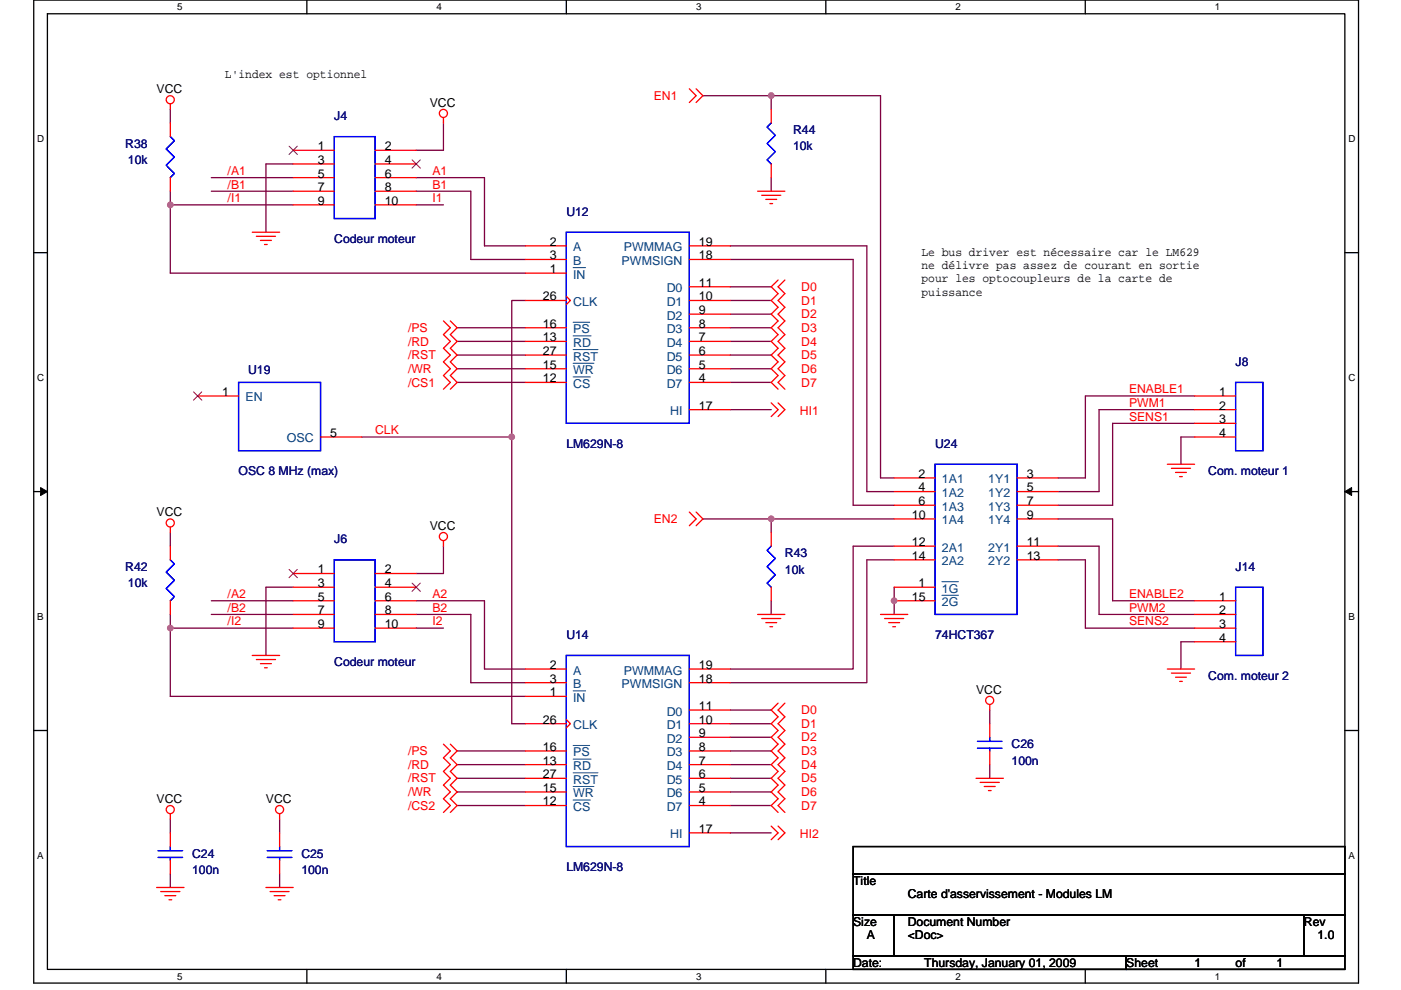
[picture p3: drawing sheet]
<svg xmlns="http://www.w3.org/2000/svg" width="297mm" height="210mm" viewBox="0 0 297 210" stroke-linecap="round" stroke-linejoin="round" font-family="sans-serif">
<path d="M7.2 0h280.8v208.5h-280.8zM10.1 2.9h275v202.7h-275z" fill="none" stroke="#000" stroke-width=".28"/>
<g fill="#fff">
<path d="M37.5 .3h1.2v2.3h-1.2z"/>
<path d="M37.5 205.9h1.2v2.3h-1.2z"/>
</g>
<path d="M65.1 0v2.9M65.1 205.6v2.9" fill="none" stroke="#000" stroke-width=".28"/>
<g fill="#fff">
<path d="M92.6 .3h1.1v2.3h-1.1z"/>
<path d="M92.6 205.9h1.1v2.3h-1.1z"/>
</g>
<path d="M120.1 0v2.9M120.1 205.6v2.9" fill="none" stroke="#000" stroke-width=".28"/>
<g fill="#fff">
<path d="M147.6 .3h1.1v2.3h-1.1z"/>
<path d="M147.6 205.9h1.1v2.3h-1.1z"/>
</g>
<path d="M175.1 0v2.9M175.1 205.6v2.9" fill="none" stroke="#000" stroke-width=".28"/>
<g fill="#fff">
<path d="M202.6 .3h1.1v2.3h-1.1z"/>
<path d="M202.6 205.9h1.1v2.3h-1.1z"/>
</g>
<path d="M230.1 0v2.9M230.1 205.6v2.9" fill="none" stroke="#000" stroke-width=".28"/>
<g fill="#fff">
<path d="M257.6 .3h1.2v2.3h-1.2z"/>
<path d="M257.6 205.9h1.2v2.3h-1.2z"/>
<path d="M7.9 28.3h1.5v2.3h-1.5z"/>
<path d="M285.9 28.3h1.5v2.3h-1.5z"/>
<path d="M7.9 78.9h1.5v2.3h-1.5z"/>
<path d="M285.9 78.9h1.5v2.3h-1.5z"/>
</g>
<path d="M7.2 53.6h2.9M285.1 53.6h2.9" fill="none" stroke="#000" stroke-width=".28"/>
<g fill="#fff">
<path d="M7.9 129.6h1.4v2.3h-1.4z"/>
<path d="M285.9 129.6h1.3v2.3h-1.3z"/>
</g>
<path d="M7.2 104.3h2.9M285.1 104.3h2.9" fill="none" stroke="#000" stroke-width=".28"/>
<path d="M8.6 103.4l1.5 .9-1.5 .8zM285.1 104.3l1.5-.9v1.7z" fill="#000" stroke="#000" stroke-width=".21"/>
<g fill="#fff">
<path d="M7.9 180.3h1.4v2.3h-1.4z"/>
<path d="M285.9 180.3h1.4v2.3h-1.4z"/>
</g>
<path d="M7.2 154.9h2.9M285.1 154.9h2.9M180.9 179.6h104.2v5.7h-104.2zM180.9 185.3h104.2v8.7h-104.2zM180.9 194h8.7v8.7h-8.7zM189.6 194h86.9v8.7h-86.9zM276.5 194h8.6v8.7h-8.6zM180.9 202.7h57.9v2.9h-57.9zM238.8 202.7h46.3v2.9h-46.3z" fill="none" stroke="#000" stroke-width=".28"/>
<g fill="none" stroke="#800040" stroke-width=".28">
<path d="M36.1 23.2v2.9M44.8 37.7h17.4M62.2 34.8h-5.8v14.5M88.2 37.7h14.5v14.5h8.7M94 26.1v5.8h-5.8M149 20.3h14.5M163.5 20.3h23.2v81.1h2.9M163.5 37.7v2.9M163.5 20.3v2.9M36.1 40.6v2.9M36.1 43.5h26.1M36.1 43.5v14.4h75.3"/>
<path d="M44.8 40.6h17.4M88.2 43.5h5.8M88.2 40.6h11.6v14.4h11.6M154.8 52.2h29v52.1h5.8M154.8 55h26.1v52.2h8.7M96.9 69.5h14.5M96.9 72.4h14.5M96.9 75.3h14.5M96.9 78.2h14.5M111.4 63.7h-2.9v29M154.8 60.8h8.7M154.8 63.7h8.7"/>
<path d="M154.8 66.6h8.7M154.8 69.5h8.7M154.8 72.4h8.7M154.8 75.3h8.7M154.8 78.2h8.7M76.6 92.7h31.9M96.9 81.1h14.5M108.5 92.7v60.8h2.9M154.8 81.1h8.7M154.8 86.9h8.7M253.3 84h-23.2v17.4h-5.8M253.3 92.7h-2.9v5.8"/>
<path d="M253.3 86.9h-20.3v17.4h-8.7M253.3 89.8h-17.4v17.4h-11.6M36.1 112.9v2.9M94 115.8v5.8h-5.8M149 110.1h14.5v2.8M163.5 110.1h26.1M189.6 115.8h-8.7v26.1h-26.1M189.6 118.7h-5.8v26.1h-29M224.3 110.1h11.6v17.3h17.4M224.3 115.8h8.7v14.5h20.3M224.3 118.7h5.8v14.5h23.2M36.1 130.3v2.9"/>
<path d="M36.1 133.2h26.1M36.1 133.2v14.5h75.3M44.8 127.4h17.4M44.8 130.3h17.4M62.2 124.5h-5.8v14.5M88.2 133.2h5.8M88.2 130.3h11.6v14.5h11.6M88.2 127.4h14.5v14.5h8.7M163.5 127.4v2.9M189.6 124.5v5.8M253.3 136.1h-2.9v5.8M96.9 159.3h14.5"/>
<path d="M154.8 150.6h8.7M154.8 153.5h8.7M154.8 156.4h8.7M154.8 159.3h8.7M209.8 150.6v2.9M36.1 173.8v2.9M59.3 173.8v2.9M96.9 162.2h14.5M96.9 165.1h14.5M96.9 168h14.5M96.9 170.9h14.5M154.8 162.2h8.7"/>
<path d="M154.8 165.1h8.7M154.8 168h8.7M154.8 170.9h8.7M154.8 176.7h8.7M209.8 162.2v2.9M36.1 185.3v2.9M59.3 185.3v2.9"/>
</g>
<g fill="#f0f" stroke="#f0f" stroke-width=".28">
<circle cx="36.1" cy="43.5" r=".57"/>
<circle cx="36.1" cy="133.2" r=".57"/>
<circle cx="108.5" cy="92.7" r=".57"/>
<circle cx="189.6" cy="127.4" r=".57"/>
<circle cx="163.5" cy="110" r=".57"/>
<circle cx="163.5" cy="20.3" r=".57"/>
</g>
<g fill="none" stroke="#f00" stroke-width=".28">
<path d="M146.2 18.8l1.4 1.5-1.4 1.4M147.6 18.8l1.4 1.5-1.4 1.4M36.1 22v1.2M36.1 26.1v2.9M36.1 37.7v2.9M62.2 31.9h8.7M62.2 34.8h8.7M62.2 37.7h8.7M79.5 31.9h8.7M79.5 34.8h8.7M79.5 37.7h8.7M94 24.9v1.2"/>
<path d="M163.5 23.2v2.9M163.5 34.8v2.9M53.5 49.3h5.8M54.4 50.1h4M55.2 51h2.3M56.1 51.9h.6M62.2 40.6h8.7M62.2 43.5h8.7M79.5 40.6h8.7M79.5 43.5h8.7M111.4 57.9h8.7M111.4 52.2h8.7"/>
<path d="M111.4 55h8.7M146.2 52.2h8.6M146.2 55h8.6M160.6 40.6h5.8M161.5 41.4h4M162.4 42.3h2.3M163.2 43.2h.6M165 59.4l-1.5 1.4 1.5 1.5-1.5 1.4 1.5 1.5-1.5 1.4 1.5 1.5-1.5 1.4 1.5 1.5-1.5 1.4 1.5 1.5-1.5 1.4 1.5 1.5-1.5 1.4 1.5 1.5-1.5 1.4 1.5 1.4M166.4 59.4l-1.4 1.4 1.4 1.5-1.4 1.4 1.4 1.5-1.4 1.4 1.4 1.5-1.4 1.4 1.4 1.5-1.4 1.4 1.4 1.5-1.4 1.4 1.4 1.5-1.4 1.4 1.4 1.5-1.4 1.4 1.4 1.4M94 68.1l1.5 1.4-1.5 1.5 1.5 1.4-1.5 1.5 1.5 1.4-1.5 1.5 1.5 1.4-1.5 1.5 1.5 1.4-1.5 1.4M95.5 68.1l1.4 1.4-1.4 1.5 1.4 1.4-1.4 1.5 1.4 1.4-1.4 1.5 1.4 1.4-1.4 1.5 1.4 1.4-1.4 1.4M111.4 63.7h8.7"/>
<path d="M111.4 69.5h8.7M111.4 72.4h8.7M111.4 75.3h8.7M111.4 78.2h8.7M120.1 62.9l.8 .8-.8 .9M146.2 63.7h8.6M146.2 69.5h8.6M146.2 72.4h8.6M146.2 75.3h8.6M146.2 78.2h8.6M146.2 60.8h8.6M146.2 66.6h8.6"/>
<path d="M41.9 84h8.7M68 92.7h8.6M111.4 81.1h8.7M146.2 86.9h8.6M146.2 81.1h8.6M163.5 85.4l1.5 1.5-1.5 1.4M165 85.4l1.4 1.5-1.4 1.4M247.5 98.5h5.8M248.4 99.3h4M253.3 86.9h8.7M253.3 84h8.7M253.3 89.8h8.7"/>
<path d="M253.3 92.7h8.7M36.1 111.8v1.1M36.1 115.8v2.9M94 114.7v1.1M146.2 108.6l1.4 1.5-1.4 1.4M147.6 108.6l1.4 1.5-1.4 1.4M163.5 112.9v2.9M189.6 101.4h8.7M189.6 104.3h8.7M189.6 107.2h8.7M189.6 110.1h8.7M189.6 115.8h8.7"/>
<path d="M189.6 118.7h8.7M215.6 101.4h8.7M215.6 104.3h8.7M215.6 107.2h8.7M215.6 110.1h8.7M215.6 115.8h8.7M215.6 118.7h8.7M249.2 100.2h2.3M250.1 101.1h.6M36.1 127.4v2.9M53.5 139h5.8M54.4 139.9h4"/>
<path d="M62.2 127.4h8.7M62.2 130.3h8.7M62.2 133.2h8.7M62.2 124.5h8.7M62.2 121.6h8.7M79.5 127.4h8.7M79.5 130.3h8.7M79.5 133.2h8.7M79.5 124.5h8.7M79.5 121.6h8.7M160.6 130.3h5.8M161.5 131.2h4"/>
<path d="M162.4 132.1h2.3M163.2 132.9h.6M163.5 124.5v2.9M186.7 130.3h5.8M187.6 131.2h4M188.4 132.1h2.3M189.3 132.9h.6M189.6 127.4h8.7M189.6 124.5h8.7M253.3 127.4h8.7M253.3 130.3h8.7M253.3 133.2h8.7"/>
<path d="M253.3 136.1h8.7M55.2 140.8h2.3M56.1 141.6h.6M94 157.8l1.5 1.5-1.5 1.4 1.5 1.5-1.5 1.4 1.5 1.5-1.5 1.4 1.5 1.5-1.5 1.4 1.5 1.5-1.5 1.4M95.5 157.8l1.4 1.5-1.4 1.4 1.4 1.5-1.4 1.4 1.4 1.5-1.4 1.4 1.4 1.5-1.4 1.4 1.4 1.5-1.4 1.4M111.4 147.7h8.7M111.4 153.5h8.7M111.4 141.9h8.7M111.4 144.8h8.7M111.4 159.3h8.7M120.1 152.6l.8 .9-.8 .9M146.2 153.5h8.6"/>
<path d="M146.2 141.9h8.6M146.2 144.8h8.6M146.2 159.3h8.6M146.2 150.6h8.6M146.2 156.4h8.6M165 149.1l-1.5 1.5 1.5 1.4-1.5 1.5 1.5 1.4-1.5 1.5 1.5 1.4-1.5 1.5 1.5 1.4-1.5 1.5 1.5 1.4-1.5 1.5 1.5 1.4-1.5 1.5 1.5 1.4-1.5 1.5 1.5 1.4M166.4 149.1l-1.4 1.5 1.4 1.4-1.4 1.5 1.4 1.4-1.4 1.5 1.4 1.4-1.4 1.5 1.4 1.4-1.4 1.5 1.4 1.4-1.4 1.5 1.4 1.4-1.4 1.5 1.4 1.4-1.4 1.5 1.4 1.4M209.8 149.4v1.2M209.8 153.5v2.9M209.8 159.3v2.9M247.5 141.9h5.8M248.4 142.8h4"/>
<path d="M249.2 143.6h2.3M250.1 144.5h.6M36.1 172.6v1.2M36.1 176.7v2.9M59.3 172.6v1.2M59.3 176.7v2.9M111.4 162.2h8.7M111.4 165.1h8.7M111.4 168h8.7M111.4 170.9h8.7M146.2 176.7h8.6M146.2 162.2h8.6"/>
<path d="M146.2 165.1h8.6M146.2 168h8.6M146.2 170.9h8.6M163.5 175.2l1.5 1.5-1.5 1.4M165 175.2l1.4 1.5-1.4 1.4M206.9 165.1h5.8M207.8 165.9h4.1M208.7 166.8h2.3M209.6 167.7h.5M33.2 188.2h5.8M34.1 189.1h4M34.9 190h2.4"/>
<path d="M35.8 190.8h.6M36.1 182.5v2.8M56.4 188.2h5.8M57.3 189.1h4M58.1 190h2.3M59 190.8h.6M59.3 182.5v2.8"/>
<circle cx="36.1" cy="21.2" r=".86"/>
<circle cx="94" cy="24.1" r=".86"/>
<circle cx="36.1" cy="110.9" r=".86"/>
<circle cx="94" cy="113.8" r=".86"/>
<circle cx="209.8" cy="148.6" r=".86"/>
<circle cx="36.1" cy="171.7" r=".86"/>
<circle cx="59.3" cy="171.7" r=".86"/>
</g>
<g fill="none" stroke="#00f" stroke-width=".28">
<path d="M36.1 29l.9 .8-1.8 1.8 1.8 1.7-1.8 1.8 1.8 1.7-.9 .9M70.9 29h8.6v17.4h-8.6zM163.5 26.1l-.9 .8 1.8 1.8-1.8 1.7 1.8 1.8-1.8 1.7 .9 .9M120.1 49.3h26.1v40.5h-26.1zM50.6 81.1h17.4v14.5h-17.4zM198.3 98.5h17.3v31.8h-17.3zM262 81.1h5.8v14.5h-5.8zM36.1 118.7l.9 .9-1.8 1.7 1.8 1.8-1.8 1.7 1.8 1.8-.9 .8M70.9 118.7h8.6v17.4h-8.6zM163.5 115.8l-.9 .9 1.8 1.7-1.8 1.8 1.8 1.7-1.8 1.8 .9 .8M120.1 139h26.1v40.6h-26.1zM262 124.5h5.8v14.5h-5.8z"/>
<path d="M207.2 157.2h5.2M207.2 158.7h5.2M209.8 158.7v.6M209.8 156.4v.8M36.1 179.6v.8M59.3 179.6v.8M33.5 180.4h5.2M33.5 181.9h5.2M36.1 181.9v.6M56.7 180.4h5.2M56.7 181.9h5.2M59.3 181.9v.6"/>
</g>
<g fill="none" stroke="#004080" stroke-width=".21">
<path d="M121.5 56.8h2.7M121.5 68.3h3.5M121.5 71.2h3.8M121.5 74.1h5.3M121.5 77h4.4M121.5 79.9h3.7M199.7 123.4h3.5M199.7 126.3h3.5M121.5 146.5h2.7M121.5 158.1h3.5M121.5 161h3.8M121.5 163.9h5.3"/>
<path d="M121.5 166.8h4.4M121.5 169.7h3.7"/>
</g>
<path d="M61.3 31l1.8 1.8M63 31l-1.7 1.8M87.4 33.9l1.7 1.8M89.1 33.9l-1.7 1.8M41 83.1l1.8 1.8M42.8 83.1l-1.8 1.8M61.3 120.8l1.8 1.7M63 120.8l-1.7 1.7M87.4 123.7l1.7 1.7M89.1 123.7l-1.7 1.7" fill="none" stroke="#804000" stroke-width=".21"/>
<g font-size="2.6">
<text x="47.7" y="16.6">L'index est optionnel</text>
<text x="33.2" y="19.7">VCC</text>
<text x="91.1" y="22.6">VCC</text>
<text x="67.4" y="31.9">1</text>
<text x="67.4" y="34.8">3</text>
<text x="81.6" y="31.9">2</text>
<text x="81.6" y="34.8">4</text>
<text x="67.4" y="37.7">5</text>
<text x="67.4" y="40.5">7</text>
<text x="81.6" y="37.7">6</text>
<text x="81.6" y="40.5">8</text>
<text x="67.4" y="43.4">9</text>
<text x="81.6" y="43.4">10</text>
<text x="116.6" y="52.1">2</text>
<text x="148.2" y="52.1">19</text>
<text x="116.6" y="55">3</text>
<text x="116.6" y="57.9">1</text>
<text x="148.2" y="55">18</text>
<text x="195.4" y="54.3">Le bus driver est nécessaire car le LM629</text>
<text x="195.4" y="57.1">ne délivre pas assez de courant en sortie</text>
<text x="195.4" y="59.9">pour les optocoupleurs de la carte de</text>
<text x="115.1" y="63.7">26</text>
<text x="148.2" y="60.8">11</text>
<text x="148.2" y="63.7">10</text>
<text x="195.4" y="62.7">puissance</text>
<text x="115.1" y="69.5">16</text>
<text x="148.2" y="66.6">9</text>
<text x="148.2" y="69.5">8</text>
<text x="115.1" y="72.4">13</text>
<text x="115.1" y="75.3">27</text>
<text x="148.2" y="72.4">7</text>
<text x="148.2" y="75.3">6</text>
<text x="47.1" y="84">1</text>
<text x="115.1" y="78.2">15</text>
<text x="115.1" y="81.1">12</text>
<text x="148.2" y="78.2">5</text>
<text x="148.2" y="81.1">4</text>
<text x="258.5" y="84">1</text>
<text x="148.2" y="86.9">17</text>
<text x="258.5" y="86.9">2</text>
<text x="258.5" y="89.8">3</text>
<text x="70" y="92.7">5</text>
<text x="258.5" y="92.7">4</text>
<text x="194.8" y="101.3">2</text>
<text x="217.7" y="101.3">3</text>
<text x="194.8" y="104.2">4</text>
<text x="194.8" y="107.1">6</text>
<text x="217.7" y="104.2">5</text>
<text x="217.7" y="107.1">7</text>
<text x="33.2" y="109.5">VCC</text>
<text x="91.1" y="112.4">VCC</text>
<text x="193.3" y="110">10</text>
<text x="217.7" y="110">9</text>
<text x="193.3" y="115.8">12</text>
<text x="193.3" y="118.7">14</text>
<text x="217.7" y="115.8">11</text>
<text x="217.7" y="118.7">13</text>
<text x="67.4" y="121.6">1</text>
<text x="67.4" y="124.5">3</text>
<text x="81.6" y="121.6">2</text>
<text x="81.6" y="124.5">4</text>
<text x="194.8" y="124.5">1</text>
<text x="67.4" y="127.4">5</text>
<text x="67.4" y="130.3">7</text>
<text x="81.6" y="127.4">6</text>
<text x="81.6" y="130.3">8</text>
<text x="193.3" y="127.4">15</text>
<text x="258.5" y="127.4">1</text>
<text x="258.5" y="130.3">2</text>
<text x="67.4" y="133.2">9</text>
<text x="81.6" y="133.2">10</text>
<text x="258.5" y="133.2">3</text>
<text x="258.5" y="136.1">4</text>
<text x="116.6" y="141.9">2</text>
<text x="148.2" y="141.9">19</text>
<text x="116.6" y="144.8">3</text>
<text x="116.6" y="147.7">1</text>
<text x="148.2" y="144.8">18</text>
<text x="206.9" y="147.1">VCC</text>
<text x="115.1" y="153.5">26</text>
<text x="148.2" y="150.6">11</text>
<text x="148.2" y="153.5">10</text>
<text x="115.1" y="159.3">16</text>
<text x="148.2" y="156.4">9</text>
<text x="148.2" y="159.3">8</text>
<text x="115.1" y="162.2">13</text>
<text x="115.1" y="165.1">27</text>
<text x="115.1" y="168">15</text>
<text x="148.2" y="162.2">7</text>
<text x="148.2" y="165.1">6</text>
<text x="148.2" y="168">5</text>
<text x="33.2" y="170.3">VCC</text>
<text x="56.4" y="170.3">VCC</text>
<text x="115.1" y="170.8">12</text>
<text x="148.2" y="170.8">4</text>
<text x="148.2" y="176.6">17</text>
<text x="180.9" y="187.7">Title</text>
<text x="192.5" y="190.6">Carte d'asservissement - Modules LM</text>
<text x="180.9" y="196.4">Size</text>
<text x="192.5" y="196.4">Document Number</text>
<text x="276.5" y="196.4">Rev</text>
<text x="183.8" y="199.3">A</text>
<text x="192.5" y="199.3">&lt;Doc&gt;</text>
<text x="279.3" y="199.3">1.0</text>
<text x="180.9" y="205">Date:</text>
<text x="196" y="205">Thursday, January 01, 2009</text>
<text x="238.8" y="205">Sheet</text>
<text x="253.3" y="205">1</text>
<text x="262" y="205">of</text>
<text x="270.7" y="205">1</text>
</g>
<g font-size="2.6" fill="#f00">
<text x="138.6" y="21.2">EN1</text>
<text x="48.3" y="37.1">/A1</text>
<text x="48.3" y="40">/B1</text>
<text x="91.7" y="40">B1</text>
<text x="91.7" y="37.1">A1</text>
<text x="48.3" y="42.9">/I1</text>
<text x="91.7" y="42.9">I1</text>
<text x="169.9" y="61.7">D0</text>
<text x="169.9" y="64.6">D1</text>
<text x="86.5" y="70.4">/PS</text>
<text x="169.9" y="67.5">D2</text>
<text x="169.9" y="70.4">D3</text>
<text x="86.5" y="73.3">/RD</text>
<text x="86.5" y="76.2">/RST</text>
<text x="169.9" y="73.3">D4</text>
<text x="169.9" y="76.2">D5</text>
<text x="86.5" y="79.1">/WR</text>
<text x="86.5" y="82">/CS1</text>
<text x="169.9" y="79.1">D6</text>
<text x="169.9" y="82">D7</text>
<text x="239.4" y="83.4">ENABLE1</text>
<text x="169.6" y="88.1">HI1</text>
<text x="239.4" y="86.3">PWM1</text>
<text x="239.4" y="89.2">SENS1</text>
<text x="79.5" y="92.1">CLK</text>
<text x="138.6" y="110.9">EN2</text>
<text x="48.3" y="126.9">/A2</text>
<text x="48.3" y="129.8">/B2</text>
<text x="91.7" y="129.8">B2</text>
<text x="91.7" y="126.9">A2</text>
<text x="239.4" y="126.9">ENABLE2</text>
<text x="239.4" y="129.8">PWM2</text>
<text x="48.3" y="132.7">/I2</text>
<text x="91.7" y="132.7">I2</text>
<text x="239.4" y="132.7">SENS2</text>
<text x="169.9" y="151.5">D0</text>
<text x="169.9" y="154.4">D1</text>
<text x="86.5" y="160.2">/PS</text>
<text x="169.9" y="157.3">D2</text>
<text x="169.9" y="160.2">D3</text>
<text x="86.5" y="163.1">/RD</text>
<text x="86.5" y="165.9">/RST</text>
<text x="169.9" y="163.1">D4</text>
<text x="169.9" y="165.9">D5</text>
<text x="86.5" y="168.8">/WR</text>
<text x="86.5" y="171.7">/CS2</text>
<text x="169.9" y="168.8">D6</text>
<text x="169.9" y="171.7">D7</text>
<text x="169.6" y="177.8">HI2</text>
</g>
<g font-size="2.6" fill="#000080">
<text x="70.9" y="25.5">J4</text>
<text x="168.1" y="28.4">R44</text>
<text x="26.6" y="31.3">R38</text>
<text x="27.1" y="34.8">10k</text>
<text x="168.1" y="31.9">10k</text>
<text x="120.1" y="45.8">U12</text>
<text x="70.9" y="51.6">Codeur moteur</text>
<text x="262" y="77.6">J8</text>
<text x="52.6" y="79.4">U19</text>
<text x="120.1" y="95">LM629N-8</text>
<text x="198.3" y="95">U24</text>
<text x="50.6" y="100.8">OSC 8 MHz (max)</text>
<text x="256.2" y="100.8">Com. moteur 1</text>
<text x="70.9" y="115.3">J6</text>
<text x="166.4" y="118.2">R43</text>
<text x="26.6" y="121.1">R42</text>
<text x="27.1" y="124.5">10k</text>
<text x="166.4" y="121.6">10k</text>
<text x="262" y="121.1">J14</text>
<text x="120.1" y="135.6">U14</text>
<text x="198.3" y="135.6">74HCT367</text>
<text x="70.9" y="141.4">Codeur moteur</text>
<text x="256.2" y="144.2">Com. moteur 2</text>
<text x="214.5" y="158.7">C26</text>
<text x="214.5" y="162.2">100n</text>
<text x="40.7" y="181.9">C24</text>
<text x="40.7" y="185.4">100n</text>
<text x="63.9" y="181.9">C25</text>
<text x="63.9" y="185.4">100n</text>
<text x="120.1" y="184.8">LM629N-8</text>
</g>
<g font-size="2.6" fill="#004080">
<text x="121.5" y="53.3">A</text>
<text x="132.2" y="53.3">PWMMAG</text>
<text x="121.5" y="59.1">IN</text>
<text x="121.5" y="56.2">B</text>
<text x="131.8" y="56.2">PWMSIGN</text>
<text x="121.5" y="64.9">CLK</text>
<text x="141.3" y="62">D0</text>
<text x="141.3" y="64.9">D1</text>
<text x="121.5" y="70.7">PS</text>
<text x="141.3" y="67.8">D2</text>
<text x="141.3" y="70.7">D3</text>
<text x="121.5" y="73.6">RD</text>
<text x="121.5" y="76.5">RST</text>
<text x="141.3" y="73.6">D4</text>
<text x="141.3" y="76.5">D5</text>
<text x="121.5" y="79.4">WR</text>
<text x="121.5" y="82.3">CS</text>
<text x="141.3" y="79.4">D6</text>
<text x="141.3" y="82.3">D7</text>
<text x="52" y="85.2">EN</text>
<text x="142.1" y="88.1">HI</text>
<text x="60.8" y="93.9">OSC</text>
<text x="199.7" y="102.5">1A1</text>
<text x="199.7" y="105.4">1A2</text>
<text x="209.5" y="102.5">1Y1</text>
<text x="209.5" y="105.4">1Y2</text>
<text x="199.7" y="108.3">1A3</text>
<text x="199.7" y="111.2">1A4</text>
<text x="209.5" y="108.3">1Y3</text>
<text x="209.5" y="111.2">1Y4</text>
<text x="199.7" y="117">2A1</text>
<text x="199.7" y="119.9">2A2</text>
<text x="209.5" y="117">2Y1</text>
<text x="209.5" y="119.9">2Y2</text>
<text x="199.7" y="125.7">1G</text>
<text x="199.7" y="128.6">2G</text>
<text x="121.5" y="143.1">A</text>
<text x="132.2" y="143.1">PWMMAG</text>
<text x="121.5" y="148.9">IN</text>
<text x="121.5" y="146">B</text>
<text x="131.8" y="146">PWMSIGN</text>
<text x="121.5" y="154.7">CLK</text>
<text x="141.3" y="151.8">D0</text>
<text x="141.3" y="154.7">D1</text>
<text x="121.5" y="160.4">PS</text>
<text x="141.3" y="157.5">D2</text>
<text x="141.3" y="160.4">D3</text>
<text x="121.5" y="163.3">RD</text>
<text x="121.5" y="166.2">RST</text>
<text x="141.3" y="163.3">D4</text>
<text x="141.3" y="166.2">D5</text>
<text x="121.5" y="169.1">WR</text>
<text x="121.5" y="172">CS</text>
<text x="141.3" y="169.1">D6</text>
<text x="141.3" y="172">D7</text>
<text x="142.1" y="177.8">HI</text>
</g>
<g font-size="2.1">
<text x="37.5" y="2.2">5</text>
<text x="92.6" y="2.2">4</text>
<text x="147.6" y="2.2">3</text>
<text x="202.6" y="2.2">2</text>
<text x="257.6" y="2.2">1</text>
<text x="7.9" y="30.1">D</text>
<text x="285.9" y="30.1">D</text>
<text x="7.9" y="80.8">C</text>
<text x="285.9" y="80.8">C</text>
<text x="7.9" y="131.4">B</text>
<text x="285.9" y="131.4">B</text>
<text x="7.9" y="182.1">A</text>
<text x="285.9" y="182.1">A</text>
<text x="37.5" y="207.8">5</text>
<text x="92.6" y="207.8">4</text>
<text x="147.6" y="207.8">3</text>
<text x="202.6" y="207.8">2</text>
<text x="257.6" y="207.8">1</text>
</g>
</svg>
